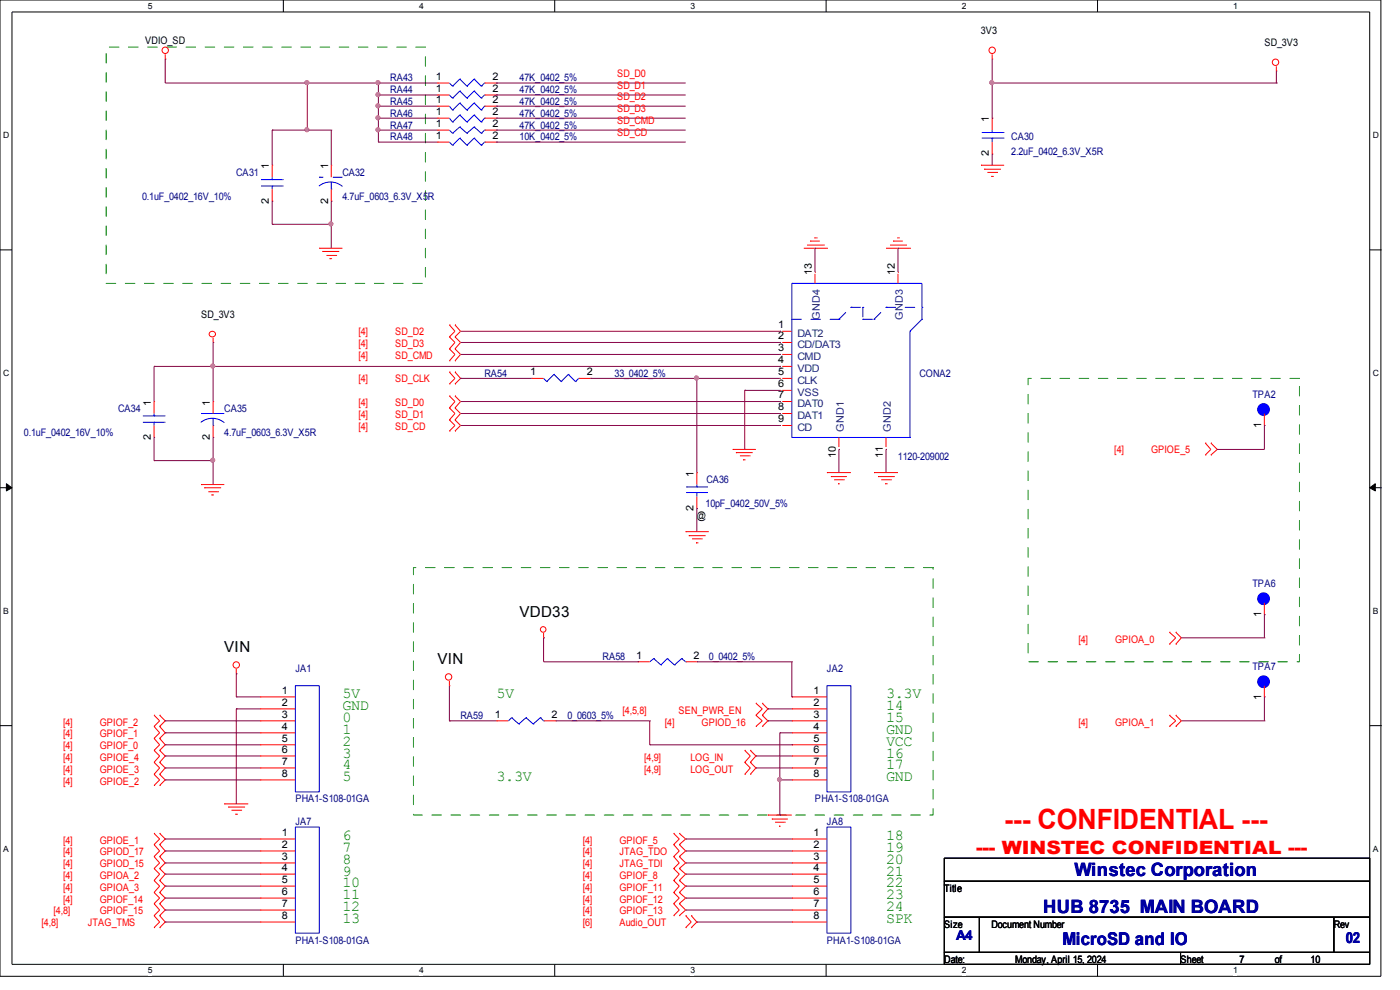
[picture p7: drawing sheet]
<svg xmlns="http://www.w3.org/2000/svg" width="297mm" height="210mm" viewBox="0 0 297 210" stroke-linecap="round" stroke-linejoin="round" font-family="sans-serif">
<path d="M0 0h292.9v207.1h-292.9zM2.5 2.5h288.1v202.1h-288.1z" fill="none" stroke="#000" stroke-width=".21"/>
<g fill="#fff">
<path d="M31.3 .3h.9v2.1h-.9z" fill-rule="evenodd"/>
<path d="M31.3 204.9h.9v2h-.9z" fill-rule="evenodd"/>
</g>
<path d="M60.1 0v2.5M60.1 204.6v2.5" fill="none" stroke="#000" stroke-width=".21"/>
<g fill="#fff">
<path d="M88.9 .3h.8v2.1h-.8z" fill-rule="evenodd"/>
<path d="M88.9 204.9h.8v2h-.8z" fill-rule="evenodd"/>
</g>
<path d="M117.7 0v2.5M117.7 204.6v2.5" fill="none" stroke="#000" stroke-width=".21"/>
<g fill="#fff">
<path d="M146.5 .3h.8v2.1h-.8z" fill-rule="evenodd"/>
<path d="M146.5 204.9h.8v2h-.8z" fill-rule="evenodd"/>
</g>
<path d="M175.3 0v2.5M175.3 204.6v2.5" fill="none" stroke="#000" stroke-width=".21"/>
<g fill="#fff">
<path d="M204 .3h.9v2.1h-.9z" fill-rule="evenodd"/>
<path d="M204 204.9h.9v2h-.9z" fill-rule="evenodd"/>
</g>
<path d="M232.8 0v2.5M232.8 204.6v2.5" fill="none" stroke="#000" stroke-width=".21"/>
<g fill="#fff">
<path d="M261.6 .3h.9v2.1h-.9z" fill-rule="evenodd"/>
<path d="M261.6 204.9h.9v2h-.9z" fill-rule="evenodd"/>
<path d="M.7 27.8h1.2v2h-1.2z" fill-rule="evenodd"/>
<path d="M291.3 27.8h1.1v2h-1.1z" fill-rule="evenodd"/>
<path d="M.7 78.2h1.2v2.1h-1.2z" fill-rule="evenodd"/>
<path d="M291.3 78.2h1.1v2.1h-1.1z" fill-rule="evenodd"/>
</g>
<path d="M0 53h2.5M290.6 53h2.5" fill="none" stroke="#000" stroke-width=".21"/>
<g fill="#fff">
<path d="M.7 128.7h1v2h-1z" fill-rule="evenodd"/>
<path d="M291.3 128.7h1v2h-1z" fill-rule="evenodd"/>
</g>
<path d="M0 103.5h2.5M290.6 103.5h2.5" fill="none" stroke="#000" stroke-width=".21"/>
<path d="M1.4 102.6l1.1 .9-1.1 .6zM290.6 103.5l1.2-.9v1.5z" fill="#000" stroke="#000" stroke-width=".21"/>
<g fill="#fff">
<path d="M.7 179.2h1.2v2h-1.2z" fill-rule="evenodd"/>
<path d="M291.3 179.2h1.1v2h-1.1z" fill-rule="evenodd"/>
</g>
<path d="M0 153.9h2.5M290.6 153.9h2.5M200.3 182h90.3v4.9h-90.3zM200.3 186.9h90.3v7.7h-90.3zM200.3 194.6h7.5v7.4h-7.5zM207.8 194.6h75.2v7.4h-75.2zM283 194.6h7.6v7.4h-7.6zM200.3 202h50.1v2.6h-50.1zM250.4 202h40.2v2.6h-40.2z" fill="none" stroke="#000" stroke-width=".21"/>
<path d="M22.5 10h67.8v50.1h-67.8zM218.1 80.3h57.6v60.1h-57.6zM87.7 120.4h110.3v52.5h-110.3z" fill="none" stroke="#008000" stroke-width=".21" stroke-dasharray="2 2 2 2 2 2 2 2"/>
<g fill="none" stroke="#f00" stroke-width=".21" stroke-dasharray="2 2 2 2 2 2 2 2" stroke-linecap="butt">
<path d="M35.1 11.5v1M168 77.7h-2.6M168 75.2h-2.6M168 70.3h-2.6M168 72.6h-2.6M172.9 60.1v-2.4M190.5 60.1v-2.4M168 80.3h-2.6M168 85.2h-2.6M168 87.7h-2.6M168 90.3h-2.6M168 82.8h-2.6"/>
<path d="M178 92.8v2.5M188 92.8v2.5"/>
</g>
<g fill="none" stroke="#f00" stroke-width=".21">
<path d="M92.8 17.6h.1M92.8 17.6h2.5M102.8 17.6h2.5M105.3 17.6h.1M210.5 12.5h.1M210.5 11.5v1M270.8 15.1h.1M270.8 14.1v1M57.7 35.1h.1M57.7 35.1v2.5M70.3 35.1h.1M70.3 35.1v2.5"/>
<path d="M92.8 27.6h.1M92.8 20.2h.1M92.8 25.1h.1M92.8 30.1h.1M92.8 22.5h.1M92.8 27.6h2.5M92.8 20.2h2.5M92.8 25.1h2.5M92.8 30.1h2.5M92.8 22.5h2.5M102.8 27.6h2.5M102.8 20.2h2.5"/>
<path d="M102.8 25.1h2.5M102.8 30.1h2.5M102.8 22.5h2.5M105.3 27.6h.1M105.3 20.2h.1M105.3 25.1h.1M105.3 30.1h.1M105.3 22.5h.1M208.1 35.1h.1M208.1 35.1h4.9M208.8 35.9h.1M208.8 35.9h3.5"/>
<path d="M209.5 36.6h2M210.3 37.4h.1M210.3 37.4h.5M210.5 25.1h.1M210.5 32.7h.1M210.5 25.1v2.5M210.5 30.1v2.6M211.5 36.6h.1M57.7 42.7h.1M57.7 40.1v2.6M67.7 52.7h.1M67.7 52.7h4.9"/>
<path d="M68.4 53.3h.1M68.4 53.3h3.6M69.3 54.2h2M69.9 54.9h.1M69.9 54.9h.5M70.3 42.7h.1M70.3 40.1v2.6M71.3 54.2h.1M170.5 52.7h4.9M171.2 52h3.6M171.9 51.1h.1M171.9 51.1h2"/>
<path d="M172.7 50.5h.5M173.2 50.5h.1M174.8 52h.1M175.4 52.7h.1M188 52.7h5M188.8 52h3.4M189.5 51.1h.1M189.5 51.1h2M190.3 50.5h.4M190.7 50.5h.1M192.2 52h.1M193 52.7h.1"/>
<path d="M45.2 72.6h.1M45.2 71.6v1M95.3 71.5h.1M95.3 68.9h.1M95.3 74h.1M95.3 76.5h.1M95.3 78.9h.1M95.3 68.9l1.2 1.4-1.2 1.2M95.3 71.5l1.2 1.1-1.2 1.4M95.3 74l1.2 1.2-1.2 1.3M95.3 78.9l1.2 1.4-1.2 1.1M96.5 68.9h.1"/>
<path d="M96.5 71.5h.1M96.5 74h.1M96.5 76.5h.1M96.5 78.9h.1M96.5 68.9l1.2 1.4-1.2 1.2M96.5 71.5l1.2 1.1-1.2 1.4M96.5 74l1.2 1.2-1.2 1.3M96.5 78.9l1.2 1.4-1.2 1.1M32.7 85.2h.1M32.7 92.8h.1M32.7 85.2v2.5M32.7 90.3v2.5"/>
<path d="M45.2 85.2h.1M45.2 92.8h.1M45.2 85.2v2.5M45.2 90.3v2.5M95.3 81.4h.1M95.3 86.5h.1M95.3 84h.1M95.3 89.1h.1M95.3 91.4h.1M95.3 84l1.2 1.2-1.2 1.3M95.3 86.5l1.2 1.2-1.2 1.4M95.3 89.1l1.2 1.2-1.2 1.1"/>
<path d="M96.5 81.4h.1M96.5 84h.1M96.5 86.5h.1M96.5 89.1h.1M96.5 91.4h.1M96.5 84l1.2 1.2-1.2 1.3M96.5 86.5l1.2 1.2-1.2 1.4M96.5 89.1l1.2 1.2-1.2 1.1M112.8 80.3h.1M112.8 80.3h2.5M122.8 80.3h2.5M125.3 80.3h.1"/>
<path d="M155.4 95.3h.1M155.4 95.3h5M156.1 96h.1M156.1 96h3.6M157 96.7h2M157.6 97.5h.1M157.6 97.5h.6M159 96.7h.1M255.7 96.5h.1M255.7 94h.1M255.7 94l1.2 1.3-1.2 1.2M256.9 94h.1"/>
<path d="M256.9 96.5h.1M256.9 94l1.3 1.3-1.3 1.2M268.2 90.3h.1M268.2 87.7v2.6M42.7 102.8h.1M42.7 102.8h4.9M43.3 103.5h.1M43.3 103.5h3.6M44.2 104.3h2M44.9 105h.1M44.9 105h.5M46.2 104.3h.1"/>
<path d="M145.5 112.8h.1M145.5 112.8h4.9M146.1 113.6h.1M146.1 113.6h3.6M146.8 114.3h2M147.7 115.1h.1M147.7 115.1h.5M147.8 100.2h.1M147.8 107.9h.1M147.8 100.2v2.6M147.8 105.3v2.6M148.8 114.3h.1"/>
<path d="M175.4 100.2h.1M175.4 100.2h5.1M176.3 101.1h.1M176.3 101.1h3.4M177 101.8h2M177.8 102.6h.1M177.8 102.6h.3M179 101.8h.1M185.4 100.2h.1M185.4 100.2h5.1M186.3 101.1h.1M186.3 101.1h3.5"/>
<path d="M186.9 101.8h2.1M187.8 102.6h.1M187.8 102.6h.5M189 101.8h.1M115.3 135.3h.1M115.3 134.3v1M248.1 136.7h.1M248.1 134.1h.1M248.1 134.1l1.3 1.2-1.3 1.4M249.4 134.1h.1M249.4 136.7h.1M249.4 134.1l1.2 1.2-1.2 1.4"/>
<path d="M268.2 130.4h.1M268.2 127.8v2.6M32.7 159.2h.1M32.7 156.6h.1M32.7 154.1h.1M32.7 151.7h.1M32.7 151.7l1.2 1.2-1.2 1.2M32.7 156.6l1.2 1.4-1.2 1.2M32.7 154.1l1.2 1.3-1.2 1.2M32.7 159.2l1.2 1.2-1.2 1.3M33.9 156.6h.1M33.9 159.2h.1"/>
<path d="M33.9 154.1h.1M33.9 151.7h.1M33.9 151.7l1.2 1.2-1.2 1.2M33.9 156.6l1.2 1.4-1.2 1.2M33.9 154.1l1.2 1.3-1.2 1.2M33.9 159.2l1.2 1.2-1.2 1.3M50.1 142.9h.1M50.1 141.9v1M55.2 147.8h.1M55.2 150.4h.1M55.2 152.9h.1M55.2 155.4h.1"/>
<path d="M55.2 158h.1M55.2 147.8h7.5M55.2 150.4h7.5M55.2 152.9h7.5M55.2 155.4h7.5M55.2 158h7.5M95.3 145.5h.1M95.3 144.4v1.1M105.3 152.9h.1M105.3 152.9h2.6M115.3 152.9h2.6M117.9 152.9h.1"/>
<path d="M135.3 140.4h.1M135.3 140.4h2.5M145.5 140.4h2.3M147.8 140.4h.1M158 159.2h.1M158 159.2l1.2 1.2-1.2 1.3M159.2 159.2h.1M159.2 159.2l1.2 1.2-1.2 1.3M160.4 151.7h.1M160.4 149.2h.1M160.4 154.1h.1M160.4 149.2l1.3 1.2-1.3 1.3"/>
<path d="M160.4 151.7l1.3 1.2-1.3 1.2M161.7 149.2h.1M161.7 151.7h.1M161.7 154.1h.1M161.7 149.2l1.2 1.2-1.2 1.3M161.7 151.7l1.2 1.2-1.2 1.2M168 147.8h.1M168 150.4h.1M168 152.9h.1M168 155.4h.1M168 158h.1M168 147.8h7.4"/>
<path d="M168 150.4h7.4M168 152.9h7.4M168 155.4h7.4M168 158h7.4M248.1 154.1h.1M248.1 151.7h.1M248.1 151.7l1.3 1.2-1.3 1.2M249.4 151.7h.1M249.4 154.1h.1M249.4 151.7l1.2 1.2-1.2 1.2M268.2 147.8h.1M268.2 145.5v2.3"/>
<path d="M32.7 166.6h.1M32.7 164.3h.1M32.7 179.2h.1M32.7 176.8h.1M32.7 161.7h.1M32.7 164.3l1.2 1.1-1.2 1.2M32.7 176.8l1.2 1.2-1.2 1.2M32.7 179.2l1.2 1.3-1.2 1.2M32.7 161.7l1.2 1.2-1.2 1.4M33.9 164.3h.1M33.9 166.6h.1M33.9 176.8h.1"/>
<path d="M33.9 179.2h.1M33.9 161.7h.1M33.9 164.3l1.2 1.1-1.2 1.2M33.9 176.8l1.2 1.2-1.2 1.2M33.9 179.2l1.2 1.3-1.2 1.2M33.9 161.7l1.2 1.2-1.2 1.4M47.6 170.5h.1M47.6 170.5h5.1M48.4 171.2h.1M48.4 171.2h3.6M49.1 171.9h2M50 172.7h.1"/>
<path d="M50 172.7h.5M51.1 171.9h.1M55.2 160.4h.1M55.2 162.9h.1M55.2 165.4h.1M55.2 178h.1M55.2 160.4h7.5M55.2 162.9h7.5M55.2 165.4h7.5M55.2 178h7.5M142.9 179.2h.1M142.9 176.8h.1"/>
<path d="M142.9 176.8l1.2 1.2-1.2 1.2M142.9 179.2l1.2 1.3-1.2 1.2M144.1 176.8h.1M144.1 179.2h.1M144.1 176.8l1.4 1.2-1.4 1.2M144.1 179.2l1.4 1.3-1.4 1.2M158 164.3h.1M158 161.7h.1M158 161.7l1.2 1.2-1.2 1.4M159.2 161.7h.1M159.2 164.3h.1M159.2 161.7l1.2 1.2-1.2 1.4"/>
<path d="M162.9 172.9h.1M162.9 172.9h5.1M163.7 173.7h.1M163.7 173.7h3.4M164.4 174.4h2.1M165.3 175.3h.1M165.3 175.3h.3M166.5 174.4h.1M168 160.4h.1M168 162.9h.1M168 165.4h.1M168 178h.1"/>
<path d="M168 160.4h7.4M168 162.9h7.4M168 165.4h7.4M168 178h7.4M32.7 196.8h.1M32.7 194.2h.1M32.7 186.8h.1M32.7 184.2h.1M32.7 189.3h.1M32.7 181.7h.1M32.7 191.7h.1M32.7 194.2l1.2 1.4-1.2 1.2"/>
<path d="M32.7 184.2l1.2 1.2-1.2 1.4M32.7 186.8l1.2 1.2-1.2 1.3M32.7 181.7l1.2 1.3-1.2 1.2M32.7 189.3l1.2 1.2-1.2 1.2M32.7 191.7l1.2 1.3-1.2 1.2M33.9 194.2h.1M33.9 196.8h.1M33.9 184.2h.1M33.9 186.8h.1M33.9 189.3h.1M33.9 181.7h.1M33.9 191.7h.1"/>
<path d="M33.9 194.2l1.2 1.4-1.2 1.2M33.9 184.2l1.2 1.2-1.2 1.4M33.9 186.8l1.2 1.2-1.2 1.3M33.9 181.7l1.2 1.3-1.2 1.2M33.9 189.3l1.2 1.2-1.2 1.2M33.9 191.7l1.2 1.3-1.2 1.2M55.2 180.5h.1M55.2 183h.1M55.2 185.4h.1M55.2 188h.1M55.2 190.5h.1M55.2 193h.1"/>
<path d="M55.2 195.6h.1M55.2 180.5h7.5M55.2 183h7.5M55.2 185.4h7.5M55.2 188h7.5M55.2 190.5h7.5M55.2 193h7.5M55.2 195.6h7.5M142.9 181.7h.1M142.9 184.2h.1M142.9 186.8h.1M142.9 189.3h.1"/>
<path d="M142.9 191.7h.1M142.9 194.2h.1M142.9 181.7l1.2 1.3-1.2 1.2M142.9 184.2l1.2 1.2-1.2 1.4M142.9 186.8l1.2 1.2-1.2 1.3M142.9 189.3l1.2 1.2-1.2 1.2M142.9 191.7l1.2 1.3-1.2 1.2M144.1 181.7h.1M144.1 184.2h.1M144.1 186.8h.1M144.1 189.3h.1M144.1 191.7h.1"/>
<path d="M144.1 194.2h.1M144.1 181.7l1.4 1.3-1.4 1.2M144.1 184.2l1.4 1.2-1.4 1.4M144.1 186.8l1.4 1.2-1.4 1.3M144.1 189.3l1.4 1.2-1.4 1.2M144.1 191.7l1.4 1.3-1.4 1.2M145.5 196.8h.1M145.5 194.2h.1M145.5 194.2l1.1 1.4-1.1 1.2M146.6 194.2h.1M146.6 196.8h.1M146.6 194.2l1.2 1.4-1.2 1.2"/>
<path d="M168 180.5h.1M168 183h.1M168 185.4h.1M168 188h.1M168 190.5h.1M168 193h.1M168 195.6h.1M168 180.5h7.4M168 183h7.4M168 185.4h7.4M168 188h7.4M168 190.5h7.4"/>
<path d="M168 193h7.4M168 195.6h7.4"/>
<circle cx="35.1" cy="10.7" r=".68"/>
<circle cx="210.5" cy="10.7" r=".68"/>
<circle cx="270.6" cy="13.2" r=".68"/>
<circle cx="45.1" cy="70.9" r=".64"/>
<circle cx="115.2" cy="133.5" r=".59"/>
<circle cx="50.1" cy="141.1" r=".68"/>
<circle cx="95.2" cy="143.6" r=".68"/>
</g>
<g fill="none" stroke="#00f" stroke-width=".21">
<path d="M95.3 17.6l.7 .7M96 18.3h.1M97.5 19.3h.1M97.5 16.8h.1M97.5 19.3l-1.5 1.5M97.5 19.3l1.6 1.5M97.5 16.8l-1.5 1.5M97.5 16.8l1.6 1.5M99.1 18.3h.1M100.6 19.3h.1M100.6 16.8h.1M100.6 19.3l-1.5 1.5"/>
<path d="M100.6 19.3l1.5 1.5M100.6 16.8l-1.5 1.5M100.6 16.8l1.5 1.5M102.1 18.3h.1M102.8 17.6h.1M102.8 17.6l-.7 .7M55.4 39.5h4.5M55.4 38.1h4.5M57.7 38.1h.1M57.7 39.5h.1M57.7 37.6v.5M57.7 39.5v.6"/>
<path d="M59.9 39.5h.1M59.9 38.1h.1M67.7 39.4a3.9 3.9 0 0 1 4.9 .1M95.3 27.6l.7 .7M95.3 20.2l.7 .6M95.3 25.1l.7 .8M95.3 30.1l.7 .7M95.3 22.5l.7 .9M96 28.3h.1M96 20.8h.1M96 25.9h.1M96 30.8h.1"/>
<path d="M96 23.4h.1M97.5 26.9h.1M97.5 24.4h.1M97.5 29.3h.1M97.5 21.8h.1M97.5 26.9l-1.5 1.4M97.5 26.9l1.6 1.4M97.5 24.4l-1.5 1.5M97.5 24.4l1.6 1.5M97.5 29.3l-1.5 1.5M97.5 29.3l1.6 1.5M97.5 21.8l-1.5 1.6"/>
<path d="M97.5 21.8l1.6 1.6M99.1 28.3h.1M99.1 20.8h.1M99.1 25.9h.1M99.1 30.8h.1M99.1 23.4h.1M100.6 26.9h.1M100.6 24.4h.1M100.6 29.3h.1M100.6 21.8h.1M100.6 26.9l-1.5 1.4M100.6 26.9l1.5 1.4"/>
<path d="M100.6 24.4l-1.5 1.5M100.6 24.4l1.5 1.5M100.6 29.3l-1.5 1.5M100.6 29.3l1.5 1.5M100.6 21.8l-1.5 1.6M100.6 21.8l1.5 1.6M102.1 28.3h.1M102.1 20.8h.1M102.1 25.9h.1M102.1 30.8h.1M102.1 23.4h.1M102.8 27.6h.1"/>
<path d="M102.8 20.2h.1M102.8 25.1h.1M102.8 30.1h.1M102.8 22.5h.1M102.8 27.6l-.7 .7M102.8 20.2l-.7 .6M102.8 25.1l-.7 .8M102.8 30.1l-.7 .7M102.8 22.5l-.7 .9M208.3 29.3h4.6M208.3 28.1h4.6M210.5 28.1h.1"/>
<path d="M210.5 29.3h.1M210.5 27.6v.5M210.5 29.3v.8M212.9 29.3h.1M212.9 28.1h.1M117.5 79.4h.1M117.5 79.4l-1.5 1.5M117.5 79.4l1.5 1.5M120.6 79.4h.1M120.6 79.4l-1.6 1.5M120.6 79.4l1.5 1.5M168 60.1h.1"/>
<path d="M168 60.1v32.7M168 60.1h27.6v7.6M193 70.3h.1M193 70.3v22.5M195.6 67.7h.1M195.6 67.7l-2.6 2.6M30.3 89.6h4.6M30.3 88.2h4.6M32.7 88.2h.1M32.7 89.6h.1M32.7 87.7v.5M32.7 89.6v.7"/>
<path d="M34.9 89.6h.1M34.9 88.2h.1M42.7 87.7h.1M42.7 87.7h4.9M45.2 90.3h.1M45.2 88.7l-1.2 .2-1.3 .7M45.2 88.7l1 .2 1.3 .7M45.2 88.7v1.6M115.3 80.3l.7 .6M116 80.9h.1M119 80.9h.1M122.1 80.9h.1"/>
<path d="M122.8 80.3h.1M122.8 80.3l-.7 .6M168 92.8h.1M168 92.8h25M193 92.8h.1M145.6 104.5h.1M145.6 103.3h.1M145.6 104.5h4.6M145.6 103.3h4.6M147.8 103.3h.1M147.8 104.5h.1M147.8 102.8v.5"/>
<path d="M147.8 104.5v.8M138.7 139.7h.1M138.7 139.7l-.9 .7M138.7 139.7l1.5 1.4M141.6 139.7h.1M141.6 139.7l-1.4 1.4M141.6 139.7l1.5 1.4M144.6 139.7h.1M144.6 139.7l-1.5 1.4M144.6 139.7l.9 .7M62.7 145.5h5v22.5h-5zM108.5 152.2h.1"/>
<path d="M108.5 152.2l-.6 .7M108.5 152.2l1.6 1.4M110.1 153.6h.1M111.6 152.2h.1M111.6 152.2l-1.5 1.4M111.6 152.2l1.5 1.4M113.1 153.6h.1M114.6 152.2h.1M114.6 152.2l-1.5 1.4M114.6 152.2l.7 .7M115.3 152.9h.1M140.2 141.1h.1"/>
<path d="M143.1 141.1h.1M145.5 140.4h.1M175.4 145.5h5.1v22.5h-5.1zM62.7 175.4h5v22.6h-5zM175.4 175.4h5.1v22.6h-5.1z"/>
</g>
<g fill="#00f" stroke="#00f" stroke-width="1.4">
<circle cx="268.1" cy="144.6" r=".68"/>
<circle cx="268.1" cy="86.9" r=".68"/>
<circle cx="268.1" cy="127" r=".68"/>
</g>
<g fill="none" stroke="#fff" stroke-width=".21" stroke-dasharray="2 2 2 2 2 2 2" stroke-dashoffset="2">
<path d="M168 67.7h10M178 67.7h.1M178 67.7l2.5-2.5M180.5 65.2h.1M180.5 65.2h2.5M183 65.2h.1M183 65.2v2.5M183 67.7h.1M183 67.7h2.4M185.4 67.7h.1M185.4 67.7l2.6-2.5M188 65.2h.1"/>
<path d="M188 65.2h7.6M195.6 65.2h.1"/>
</g>
<g fill="none" stroke="#00f" stroke-width=".21" stroke-dasharray="2 2 2 2 2 2 2 2">
<path d="M168 67.7h10M178 67.7h.1M178 67.7l2.5-2.5M180.5 65.2h.1M180.5 65.2h2.5M183 65.2h.1M183 65.2v2.5M183 67.7h.1M183 67.7h2.4M185.4 67.7h.1M185.4 67.7l2.6-2.5M188 65.2h.1"/>
<path d="M188 65.2h7.6M195.6 65.2h.1"/>
</g>
<path d="M70.3 38.6v1.5M72.6 37.6h-4.9" fill="none" stroke="#00f" stroke-width=".21" stroke-dasharray="2 2 2 2 2 2 2 2" stroke-linecap="butt"/>
<g fill="none" stroke="#800040" stroke-width=".21">
<path d="M35.1 12.5h.1M35.1 12.5v5.1h57.7M65.2 17.6h.1M65.2 17.6v10M80.3 17.6h.1M80.3 17.6v12.5M105.3 17.6h.1M105.3 17.6h40.2M210.5 17.6h.1M210.5 17.6h60.3M210.5 12.5v12.6M270.8 17.6h.1"/>
<path d="M270.8 15.1v2.5M57.7 27.6h.1M57.7 27.6h12.6M57.7 27.6v7.5M65.2 27.6h.1M70.3 27.6h.1M70.3 27.6v7.5M80.3 20.2h.1M80.3 22.5h.1M80.3 25.1h.1M80.3 27.6h.1M80.3 30.1h.1"/>
<path d="M80.3 20.2h12.5M80.3 22.5h12.5M80.3 25.1h12.5M80.3 27.6h12.5M80.3 30.1h12.5M105.3 20.2h.1M105.3 22.5h.1M105.3 25.1h.1M105.3 27.6h.1M105.3 30.1h.1M105.3 20.2h40.2M105.3 22.5h40.2"/>
<path d="M105.3 25.1h40.2M105.3 27.6h40.2M105.3 30.1h40.2M210.5 32.7h.1M210.5 25.1h.1M210.5 32.7v2.4M57.7 42.7h.1M57.7 47.6h.1M57.7 42.7v4.9M57.7 47.6h12.6M70.3 42.7h.1M70.3 47.6h.1"/>
<path d="M70.3 42.7v10M172.9 52.7h.1M172.9 52.7v5M190.5 52.7h.1M190.5 52.7v5M32.7 77.7h.1M32.7 77.7h132.7M32.7 77.7v7.5M45.2 72.6h.1M45.2 77.7h.1M45.2 72.6v12.6M97.7 70.3h67.7"/>
<path d="M97.7 72.6h67.7M97.7 75.2h67.7M165.4 70.3h.1M165.4 72.6h.1M165.4 75.2h.1M165.4 77.7h.1M32.7 92.8h.1M32.7 97.7h.1M32.7 92.8v4.9M32.7 97.7h12.5M45.2 92.8h.1M45.2 97.7h.1"/>
<path d="M45.2 92.8v10M97.7 80.3h.1M97.7 80.3h15.1M97.7 85.2h67.7M97.7 87.7h67.7M97.7 90.3h67.7M125.3 80.3h.1M125.3 80.3h40.1M147.8 80.3h.1M147.8 80.3v19.9M158 82.8h.1M158 82.8v12.5"/>
<path d="M158 82.8h7.4M165.4 85.2h.1M165.4 87.7h.1M165.4 90.3h.1M178 95.3h.1M178 95.3v4.9M188 95.3h.1M188 95.3v4.9M258.2 95.3h.1M268.2 90.3h.1M268.2 90.3v5h-10M147.8 107.9h.1"/>
<path d="M147.8 107.9v4.9M115.3 135.3h.1M115.3 135.3v5.1h20M250.6 135.3h17.6M268.2 135.3h.1M268.2 130.4h.1M268.2 130.4v4.9M35.1 155.4h.1M35.1 152.9h.1M35.1 158h.1M35.1 152.9h20.1M35.1 158h20.1"/>
<path d="M35.1 155.4h20.1M50.1 142.9h.1M50.1 147.8h.1M50.1 150.4h.1M50.1 142.9v4.9M50.1 150.4v20.1M50.1 147.8h5.1M50.1 150.4h5.1M95.3 152.9h.1M95.3 145.5v7.4M95.3 152.9h10M117.9 152.9h19.9"/>
<path d="M135.3 140.4h.1M137.8 152.9h.1M137.8 158h.1M137.8 152.9v5.1M137.8 158h30.2M147.8 140.4h20.2M162.9 150.4h.1M162.9 152.9h.1M162.9 150.4h5.1M162.9 152.9h5.1M165.4 155.4h.1M165.4 155.4v17.5"/>
<path d="M165.4 155.4h2.6M168 158h.1M168 147.8h.1M168 140.4h.1M168 140.4v7.4M250.6 152.9h17.6M268.2 152.9h.1M268.2 147.8h.1M268.2 147.8v5.1M35.1 165.4h.1M35.1 178h.1M35.1 162.9h.1"/>
<path d="M35.1 160.4h.1M35.1 165.4h20.1M35.1 160.4h20.1M35.1 162.9h20.1M35.1 178h20.1M145.5 178h.1M145.5 178h22.5M160.4 160.4h.1M160.4 162.9h.1M160.4 160.4h7.6M160.4 162.9h7.6M165.4 172.9h.1"/>
<path d="M165.4 165.4h.1M165.4 165.4h2.6M35.1 183h.1M35.1 180.5h.1M35.1 185.4h.1M35.1 188h.1M35.1 195.6h.1M35.1 190.5h.1M35.1 193h.1M35.1 183h20.1M35.1 180.5h20.1M35.1 185.4h20.1"/>
<path d="M35.1 188h20.1M35.1 195.6h20.1M35.1 190.5h20.1M35.1 193h20.1M145.5 180.5h.1M145.5 183h.1M145.5 185.4h.1M145.5 188h.1M145.5 190.5h.1M145.5 193h.1M145.5 183h22.5M145.5 180.5h22.5"/>
<path d="M145.5 185.4h22.5M145.5 188h22.5M145.5 190.5h22.5M145.5 193h22.5M147.8 195.6h.1M147.8 195.6h20.2"/>
</g>
<g fill="#f0f" stroke="#f0f" stroke-width=".21">
<circle cx="65.1" cy="27.5" r=".42"/>
<circle cx="80.2" cy="17.5" r=".42"/>
<circle cx="65.1" cy="17.5" r=".42"/>
<circle cx="80.2" cy="20.1" r=".42"/>
<circle cx="80.2" cy="25" r=".42"/>
<circle cx="80.2" cy="22.4" r=".42"/>
<circle cx="80.2" cy="27.5" r=".42"/>
<circle cx="70.2" cy="47.5" r=".42"/>
<circle cx="45.1" cy="77.6" r=".42"/>
<circle cx="45.1" cy="97.6" r=".42"/>
<circle cx="147.7" cy="80.2" r=".42"/>
<circle cx="165.4" cy="165.4" r=".42"/>
<circle cx="210.4" cy="17.5" r=".42"/>
</g>
<text font-size="5.9" fill="#f00" x="213" y="175.9">--- CONFIDENTIAL ---</text>
<text font-size="3.9" fill="#f00" x="207.1" y="181.2">--- WINSTEC CONFIDENTIAL ---</text>
<g font-size="3.9" fill="#0000a0">
<text x="227.9" y="185.8">Winstec Corporation</text>
<text x="221.3" y="193.7">HUB 8735 MAIN BOARD</text>
</g>
<text font-size="3.7" fill="#0000a0" x="225.4" y="200.5">MicroSD and IO</text>
<g font-size="3.2">
<text x="110.2" y="130.9">VDD33</text>
<text x="47.6" y="138.3">VIN</text>
<text x="92.8" y="140.9">VIN</text>
</g>
<g font-size="3.2" fill="#008000">
<text x="72.6" y="148.2">5V</text>
<text x="105.3" y="148.2">5V</text>
<text x="188" y="148.2">3.3V</text>
<text x="72.6" y="150.5">GND</text>
<text x="72.6" y="155.6">1</text>
<text x="72.6" y="153.1">0</text>
<text x="188" y="155.6">GND</text>
<text x="188" y="150.5">14</text>
<text x="188" y="153.1">15</text>
<text x="72.6" y="158.2">2</text>
<text x="72.6" y="160.7">3</text>
<text x="188" y="160.7">16</text>
<text x="188" y="158.2">VCC</text>
<text x="72.6" y="165.6">5</text>
<text x="72.6" y="163.1">4</text>
<text x="105.3" y="165.6">3.3V</text>
<text x="188" y="165.6">GND</text>
<text x="188" y="163.1">17</text>
<text x="72.6" y="178.1">6</text>
<text x="188" y="178.1">18</text>
<text x="72.6" y="185.8">9</text>
<text x="72.6" y="180.7">7</text>
<text x="72.6" y="183.2">8</text>
<text x="188" y="180.7">19</text>
<text x="188" y="185.8">21</text>
<text x="188" y="183.2">20</text>
<text x="72.6" y="188.1">10</text>
<text x="72.6" y="190.7">11</text>
<text x="188" y="188.1">22</text>
<text x="188" y="190.7">23</text>
<text x="72.6" y="195.7">13</text>
<text x="72.6" y="193.2">12</text>
<text x="188" y="193.2">24</text>
<text x="188" y="195.7">SPK</text>
</g>
<text font-size="3.2" fill="#0000a0" x="285.5" y="200">02</text>
<text font-size="2.9" fill="#0000a0" x="202.9" y="199.5">A4</text>
<g font-size="2.2">
<text x="30.8" y="9.3">VDIO_SD</text>
<text x="208.1" y="7.3">3V3</text>
<text x="268.2" y="9.8">SD_3V3</text>
<text x="92.5" y="16.9">1</text>
<text x="104.5" y="16.9">2</text>
<text x="92.5" y="19.5">1</text>
<text x="92.5" y="21.8">1</text>
<text x="104.5" y="19.5">2</text>
<text x="104.5" y="21.8">2</text>
<text x="92.5" y="26.9">1</text>
<text x="92.5" y="24.4">1</text>
<text x="92.5" y="29.5">1</text>
<text x="104.5" y="26.9">2</text>
<text x="104.5" y="24.4">2</text>
<text x="104.5" y="29.5">2</text>
<text x="209.8" y="25.9" transform="rotate(-90 209.8 25.9)">1</text>
<text x="57.1" y="35.9" transform="rotate(-90 57.1 35.9)">1</text>
<text x="69.6" y="35.9" transform="rotate(-90 69.6 35.9)">1</text>
<text x="209.8" y="33.2" transform="rotate(-90 209.8 33.2)">2</text>
<text x="57.1" y="43.2" transform="rotate(-90 57.1 43.2)">2</text>
<text x="69.6" y="43.2" transform="rotate(-90 69.6 43.2)">2</text>
<text x="172.2" y="58.4" transform="rotate(-90 172.2 58.4)">13</text>
<text x="189.8" y="58.4" transform="rotate(-90 189.8 58.4)">12</text>
<text x="42.7" y="67.4">SD_3V3</text>
<text x="165.1" y="69.6">1</text>
<text x="165.1" y="72">2</text>
<text x="165.1" y="77">4</text>
<text x="165.1" y="74.5">3</text>
<text x="112.4" y="79.6">1</text>
<text x="124.5" y="79.6">2</text>
<text x="165.1" y="79.6">5</text>
<text x="165.1" y="82.1">6</text>
<text x="32" y="86" transform="rotate(-90 32 86)">1</text>
<text x="44.5" y="86" transform="rotate(-90 44.5 86)">1</text>
<text x="165.1" y="84.5">7</text>
<text x="165.1" y="87">8</text>
<text x="165.1" y="89.6">9</text>
<text x="32" y="93.3" transform="rotate(-90 32 93.3)">2</text>
<text x="44.5" y="93.3" transform="rotate(-90 44.5 93.3)">2</text>
<text x="267.5" y="90.8" transform="rotate(-90 267.5 90.8)">1</text>
<text x="147.2" y="101.1" transform="rotate(-90 147.2 101.1)">1</text>
<text x="177.3" y="97.2" transform="rotate(-90 177.3 97.2)">10</text>
<text x="187.3" y="97.2" transform="rotate(-90 187.3 97.2)">11</text>
<text x="147.2" y="108.4" transform="rotate(-90 147.2 108.4)">2</text>
<text x="147.8" y="110.1">@</text>
<text x="267.5" y="130.9" transform="rotate(-90 267.5 130.9)">1</text>
<text x="135" y="139.7">1</text>
<text x="147.2" y="139.7">2</text>
<text x="59.8" y="147.2">1</text>
<text x="59.8" y="149.7">2</text>
<text x="172.6" y="147.2">1</text>
<text x="172.6" y="149.7">2</text>
<text x="267.5" y="148.5" transform="rotate(-90 267.5 148.5)">1</text>
<text x="59.8" y="152.2">3</text>
<text x="59.8" y="154.8">4</text>
<text x="105" y="152.2">1</text>
<text x="117" y="152.2">2</text>
<text x="172.6" y="152.2">3</text>
<text x="172.6" y="154.8">4</text>
<text x="59.8" y="157.3">5</text>
<text x="59.8" y="159.7">6</text>
<text x="172.6" y="157.3">5</text>
<text x="172.6" y="159.7">6</text>
<text x="59.8" y="162.2">7</text>
<text x="59.8" y="164.8">8</text>
<text x="172.6" y="162.2">7</text>
<text x="172.6" y="164.8">8</text>
<text x="59.8" y="177.3">1</text>
<text x="59.8" y="179.8">2</text>
<text x="172.6" y="177.3">1</text>
<text x="172.6" y="179.8">2</text>
<text x="59.8" y="182.4">3</text>
<text x="59.8" y="184.7">4</text>
<text x="172.6" y="182.4">3</text>
<text x="172.6" y="184.7">4</text>
<text x="59.8" y="187.3">5</text>
<text x="59.8" y="189.8">6</text>
<text x="172.6" y="187.3">5</text>
<text x="172.6" y="189.8">6</text>
<text x="200.3" y="189.1">Title</text>
<text x="59.8" y="192.4">7</text>
<text x="59.8" y="194.9">8</text>
<text x="172.6" y="192.4">7</text>
<text x="172.6" y="194.9">8</text>
<text x="200.3" y="196.8">Size</text>
<text x="210.3" y="196.8">Document Number</text>
<text x="283" y="196.8">Rev</text>
<text x="200.3" y="204.2">Date:</text>
<text x="215.4" y="204.2">Monday, April 15, 2024</text>
<text x="250.4" y="204.2">Sheet</text>
<text x="263" y="204.2">7</text>
<text x="270.4" y="204.2">of</text>
<text x="278" y="204.2">10</text>
</g>
<g font-size="2.2" fill="#000080">
<text x="82.8" y="17.3">RA43</text>
<text x="110.2" y="17.3">47K_0402_5%</text>
<text x="82.8" y="19.8">RA44</text>
<text x="82.8" y="22.4">RA45</text>
<text x="110.2" y="19.8">47K_0402_5%</text>
<text x="110.2" y="22.4">47K_0402_5%</text>
<text x="82.8" y="27.3">RA47</text>
<text x="82.8" y="24.7">RA46</text>
<text x="82.8" y="29.8">RA48</text>
<text x="110.2" y="27.3">47K_0402_5%</text>
<text x="110.2" y="24.7">47K_0402_5%</text>
<text x="110.2" y="29.8">10K_0402_5%</text>
<text x="214.5" y="29.8">CA30</text>
<text x="214.5" y="32.9">2.2uF_0402_6.3V_X5R</text>
<text x="50.1" y="37.3">CA31</text>
<text x="72.6" y="37.3">CA32</text>
<text x="30.1" y="42.3">0.1uF_0402_16V_10%</text>
<text x="72.6" y="42.3">4.7uF_0603_6.3V_X5R</text>
<text x="102.8" y="79.9">RA54</text>
<text x="130.4" y="79.9">33_0402_5%</text>
<text x="195.1" y="79.9">CONA2</text>
<text x="25.1" y="87.4">CA34</text>
<text x="47.6" y="87.4">CA35</text>
<text x="265.7" y="84.5">TPA2</text>
<text x="5.1" y="92.5">0.1uF_0402_16V_10%</text>
<text x="47.6" y="92.5">4.7uF_0603_6.3V_X5R</text>
<text x="190.5" y="97.5">1120-209002</text>
<text x="149.7" y="107.5">10pF_0402_50V_5%</text>
<text x="149.9" y="102.4">CA36</text>
<text x="265.7" y="124.5">TPA6</text>
<text x="62.7" y="142.6">JA1</text>
<text x="127.8" y="140">RA58</text>
<text x="150.4" y="140">0_0402_5%</text>
<text x="175.4" y="142.6">JA2</text>
<text x="265.7" y="142.1">TPA7</text>
<text x="97.7" y="152.6">RA59</text>
<text x="120.4" y="152.6">0_0603_5%</text>
<text x="62.7" y="170.2">PHA1-S108-01GA</text>
<text x="172.9" y="170.2">PHA1-S108-01GA</text>
<text x="62.7" y="175.1">JA7</text>
<text x="175.4" y="175.1">JA8</text>
<text x="62.7" y="200.2">PHA1-S108-01GA</text>
<text x="175.4" y="200.2">PHA1-S108-01GA</text>
</g>
<g font-size="2.2" fill="#f00">
<text x="130.9" y="16.3">SD_D0</text>
<text x="130.9" y="18.8">SD_D1</text>
<text x="130.9" y="21.2">SD_D2</text>
<text x="130.9" y="23.7">SD_D3</text>
<text x="130.9" y="26.2">SD_CMD</text>
<text x="130.9" y="28.8">SD_CD</text>
<text x="76" y="71.1">[4]</text>
<text x="83.8" y="71.1">SD_D2</text>
<text x="76" y="73.7">[4]</text>
<text x="76" y="76.2">[4]</text>
<text x="83.8" y="73.7">SD_D3</text>
<text x="83.8" y="76.2">SD_CMD</text>
<text x="76" y="81.1">[4]</text>
<text x="83.8" y="81.1">SD_CLK</text>
<text x="76" y="86.2">[4]</text>
<text x="76" y="88.7">[4]</text>
<text x="83.8" y="86.2">SD_D0</text>
<text x="83.8" y="88.7">SD_D1</text>
<text x="76" y="91.3">[4]</text>
<text x="83.8" y="91.3">SD_CD</text>
<text x="236.4" y="96.2">[4]</text>
<text x="244.2" y="96.2">GPIOE_5</text>
<text x="228.8" y="136.3">[4]</text>
<text x="236.6" y="136.3">GPIOA_0</text>
<text x="13.4" y="153.9">[4]</text>
<text x="21.2" y="153.9">GPIOF_2</text>
<text x="132.1" y="151.4">[4,5,8]</text>
<text x="141.1" y="153.9">[4]</text>
<text x="143.9" y="151.4">SEN_PWR_EN</text>
<text x="148.8" y="153.9">GPIOD_16</text>
<text x="228.8" y="153.9">[4]</text>
<text x="236.6" y="153.9">GPIOA_1</text>
<text x="13.4" y="158.8">[4]</text>
<text x="13.4" y="156.3">[4]</text>
<text x="13.4" y="161.4">[4]</text>
<text x="21.2" y="158.8">GPIOF_0</text>
<text x="21.2" y="156.3">GPIOF_1</text>
<text x="21.2" y="161.4">GPIOE_4</text>
<text x="136.7" y="161.4">[4,9]</text>
<text x="146.5" y="161.4">LOG_IN</text>
<text x="13.4" y="166.5">[4]</text>
<text x="13.4" y="163.9">[4]</text>
<text x="21.2" y="166.5">GPIOE_2</text>
<text x="21.2" y="163.9">GPIOE_3</text>
<text x="136.7" y="163.9">[4,9]</text>
<text x="146.5" y="163.9">LOG_OUT</text>
<text x="13.4" y="179">[4]</text>
<text x="21.2" y="179">GPIOE_1</text>
<text x="123.6" y="179">[4]</text>
<text x="131.4" y="179">GPIOF_5</text>
<text x="13.4" y="183.9">[4]</text>
<text x="13.4" y="181.4">[4]</text>
<text x="21.2" y="183.9">GPIOD_15</text>
<text x="21.2" y="181.4">GPIOD_17</text>
<text x="123.6" y="181.4">[4]</text>
<text x="123.6" y="183.9">[4]</text>
<text x="131.4" y="181.4">JTAG_TDO</text>
<text x="131.4" y="183.9">JTAG_TDI</text>
<text x="13.4" y="186.4">[4]</text>
<text x="13.4" y="189">[4]</text>
<text x="13.4" y="191.5">[4]</text>
<text x="21.2" y="186.4">GPIOA_2</text>
<text x="21.2" y="189">GPIOA_3</text>
<text x="21.2" y="191.5">GPIOF_14</text>
<text x="123.6" y="186.4">[4]</text>
<text x="123.6" y="189">[4]</text>
<text x="123.6" y="191.5">[4]</text>
<text x="131.4" y="186.4">GPIOF_8</text>
<text x="131.4" y="189">GPIOF_11</text>
<text x="131.4" y="191.5">GPIOF_12</text>
<text x="8.8" y="196.4">[4,8]</text>
<text x="11.3" y="193.9">[4,8]</text>
<text x="18.6" y="196.4">JTAG_TMS</text>
<text x="21.2" y="193.9">GPIOF_15</text>
<text x="123.6" y="196.4">[6]</text>
<text x="123.6" y="193.9">[4]</text>
<text x="131.4" y="196.4">Audio_OUT</text>
<text x="131.4" y="193.9">GPIOF_13</text>
</g>
<g font-size="2.2" fill="#004080">
<text x="169.2" y="71.5">DAT2</text>
<text x="173.9" y="67.9" transform="rotate(-90 173.9 67.9)">GND4</text>
<text x="191.5" y="67.9" transform="rotate(-90 191.5 67.9)">GND3</text>
<text x="169.2" y="76.4">CMD</text>
<text x="169.2" y="73.8">CD/DAT3</text>
<text x="169.2" y="78.9">VDD</text>
<text x="169.2" y="81.4">CLK</text>
<text x="169.2" y="84">VSS</text>
<text x="169.2" y="86.4">DAT0</text>
<text x="169.2" y="88.9">DAT1</text>
<text x="169.2" y="91.4">CD</text>
<text x="179" y="91.6" transform="rotate(-90 179 91.6)">GND1</text>
<text x="189" y="91.6" transform="rotate(-90 189 91.6)">GND2</text>
</g>
<g font-size="1.8">
<text x="31.3" y="1.9">5</text>
<text x="88.9" y="1.9">4</text>
<text x="146.5" y="1.9">3</text>
<text x="204" y="1.9">2</text>
<text x="261.6" y="1.9">1</text>
<text x=".7" y="29.3">D</text>
<text x="291.3" y="29.3">D</text>
<text x=".7" y="79.8">C</text>
<text x="291.3" y="79.8">C</text>
<text x=".7" y="130.2">B</text>
<text x="291.3" y="130.2">B</text>
<text x=".7" y="180.7">A</text>
<text x="291.3" y="180.7">A</text>
<text x="31.3" y="206.4">5</text>
<text x="88.9" y="206.4">4</text>
<text x="146.5" y="206.4">3</text>
<text x="204" y="206.4">2</text>
<text x="261.6" y="206.4">1</text>
</g>
</svg>
